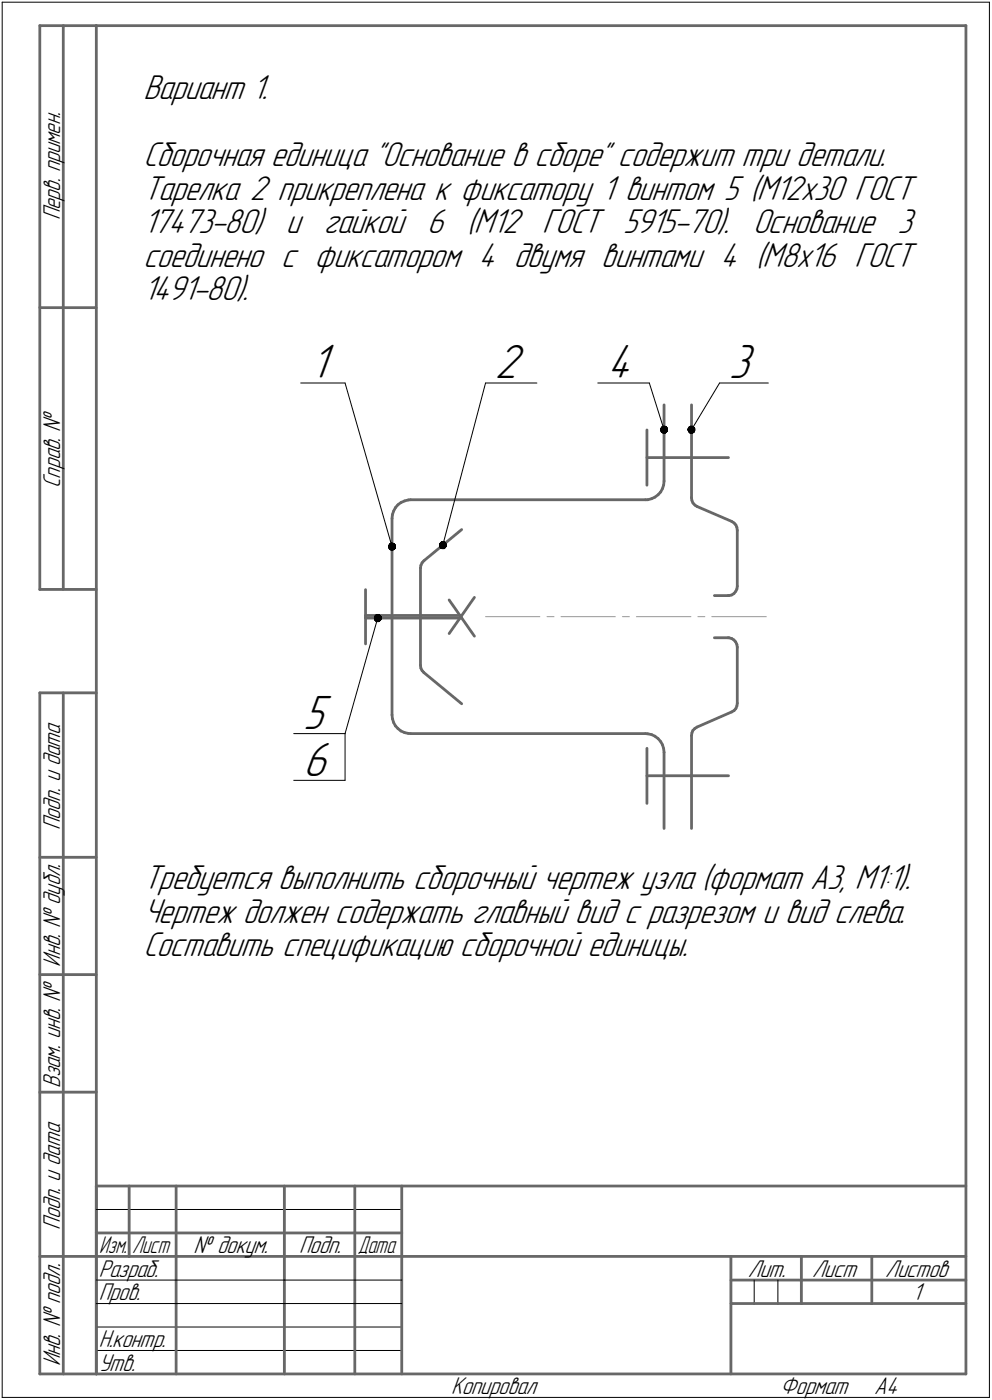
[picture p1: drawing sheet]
<svg xmlns="http://www.w3.org/2000/svg" width="211mm" height="298mm" viewBox="0 0 211 298" stroke-linecap="round" stroke-linejoin="round" font-family="sans-serif">
<g fill="none" stroke="#000" stroke-width=".21">
<path d="M.5 .5h210zM.5 .5v297zM210.5 .5v297zM64 81.5h9.4zM73.4 81.5l10 34.9zM103.3 81.5l-9.1 34.6zM103.3 81.5h10.9zM127.2 81.5h10.9zM138.1 81.5l3.2 10zM153.1 81.5l-6 10zM153.1 81.5h10.3zM80.3 131.6l-6.9 24.6z"/>
<path d="M62.5 156.2h10.9zM73.4 156.2v9.9zM62.5 166.1h10.9zM20.5 257.5h65zM20.5 272.5h17zM20.5 277.5h17zM37.5 272.5h23zM37.5 277.5h23zM60.5 272.5h15zM60.5 277.5h15zM75.5 272.5h10zM75.5 277.5h10z"/>
<path d="M160.4 272.5v5zM165.5 272.5v5zM.5 297.5h210zM20.5 282.5h65zM20.5 287.5h65z"/>
</g>
<g fill="none" stroke="#676767" stroke-width=".59">
<path d="M8.5 5.5v120zM8.5 5.5h12zM13.5 5.5v120zM20.5 5.5h185zM20.5 5.5v287zM205.5 5.5v287zM8.5 65.5h12zM137.6 91.5v11.8zM137.6 97.4h17.4zM141.3 86.2v16.2zM147.1 86.2v19.8zM83.4 110.4v20.9z"/>
<path d="M83.5 109.6l-.1 .8zM83.7 108.8l-.2 .8zM84.1 108.1l-.4 .7zM84.7 107.4l-.6 .7zM84.7 107.4l.6-.4zM85.3 107l.8-.4zM86.1 106.6l.8-.2zM86.9 106.4h.5zM87.4 106.4h49.9zM89.8 119.8l-.3 .6zM90.2 119.4l8-6.7zM90.2 119.4l-.4 .4z"/>
<path d="M137.3 106.4h.5zM137.8 106.4l.8-.2zM138.6 106.2l.7-.4zM139.3 105.8l.7-.5zM140.5 104.7l-.5 .6zM140.9 104l-.4 .7zM141.2 103.3l-.3 .7zM141.3 102.4l-.1 .9zM147.1 106l.1 .6zM147.2 106.6l.2 .5zM147.4 107.1l.4 .4zM147.8 107.5l.5 .3z"/>
<path d="M148.3 107.8l7.4 3.2zM155.7 111l.5 .3zM156.2 111.3l.3 .5zM156.5 111.8l.3 .5zM156.8 112.3v.6zM156.8 112.9v11.9zM8.5 125.5h12zM77.8 131.6h20.4zM77.8 125.5v6.1zM77.8 131h20.4zM77.8 131v6.1zM83.4 131.3v20.9z"/>
<path d="M89.5 120.9v10.7zM89.5 131v10.6zM89.5 120.4v.5zM95.5 127.7l5.4 7.7zM100.9 127.2l-5.4 7.7zM152 126.8h2.9zM152 135.8h2.9zM154.9 126.8h.2zM154.9 135.8h.2zM155.1 126.8l.6-.1zM155.1 135.8l.6 .1zM155.7 126.7l.4-.3z"/>
<path d="M155.7 135.9l.4 .3zM156.1 136.2l.4 .5zM156.5 125.9l-.4 .5zM156.5 136.7l.3 .5zM156.8 125.4l-.3 .5zM156.8 137.2v.6zM156.8 124.8v.6zM156.8 137.8v11.9zM8.5 147.5v145zM8.5 147.5h12zM13.5 147.5v145zM83.4 152.2l.1 .8z"/>
<path d="M83.5 153l.2 .8zM83.7 153.8l.4 .7zM84.1 154.5l.6 .6zM84.7 155.1l.6 .5zM85.3 155.6l.8 .4zM86.1 156l.8 .1zM86.9 156.1l.5 .1zM87.4 156.2h49.9zM89.5 141.6v.6zM89.5 142.2l.3 .5zM89.8 142.7l.4 .5zM90.2 143.2l8 6.6z"/>
<path d="M137.3 156.2h.5zM137.6 159.3v11.7zM137.8 156.2l.8 .2zM138.6 156.4l.7 .3zM139.3 156.7l.7 .5zM140 157.2l.5 .7zM140.5 157.9l.4 .6zM140.9 158.5l.3 .8zM141.2 159.3l.1 .8zM147.1 156.6v19.8zM147.2 156l-.1 .6zM147.4 155.5l-.2 .5z"/>
<path d="M147.4 155.5l.4-.4zM147.8 155.1l.5-.3zM148.3 154.8l7.4-3.2zM155.7 151.6l.5-.3zM156.5 150.8l-.3 .5zM156.8 150.3l-.3 .5zM156.8 149.7v.6zM137.6 165.1h17.4zM141.3 160.1v16.3zM8.5 182.5h12zM8.5 207.5h12zM8.5 232.5h12z"/>
<path d="M20.5 252.5h185zM20.5 252.5v40zM27.5 252.5v15zM37.5 252.5v25zM60.5 252.5v25zM75.5 252.5v25zM85.5 252.5v40zM8.5 267.5h12zM20.5 262.5h7zM20.5 267.5h7zM27.5 262.5h10zM27.5 267.5h10z"/>
<path d="M37.5 277.5v15zM37.5 262.5h23zM37.5 267.5h23zM60.5 277.5v15zM60.5 262.5h15zM60.5 267.5h15zM75.5 277.5v15zM75.5 262.5h10zM75.5 267.5h10zM85.5 267.5h120zM155.5 267.5v25zM155.5 272.5h15z"/>
<path d="M155.5 277.5h4.9zM160.4 277.5h5.1zM165.5 277.5h5zM170.5 267.5v10zM170.5 272.5h35zM170.5 277.5h15zM185.5 267.5v10zM185.5 277.5h20zM8.5 292.5h12zM20.5 292.5h185z"/>
</g>
<path d="M103.3 131.3h11.6zM116.4 131.3h1.5zM119.3 131.3h11.6zM132.4 131.3h1.5zM135.4 131.3h11.6zM148.5 131.3h1.4zM151.4 131.3h11.6z" fill="none" stroke="#989898" stroke-width=".21"/>
<g fill="#fff" stroke="#fff" stroke-width=".21">
<path d="M66 72.7h5.4zM66 72.8h5.4zM66 72.8h5.4zM66 72.9h5.4zM66 72.9h5.4zM66 72.9h5.4zM66 73h5.4zM66 73h5.4zM66 73.1h5.4zM66 73.1h5.4zM66 73.2h5.4zM66 73.2h5.4zM66 73.2h5.4zM66 73.3h5.4zM66 73.3h5.4zM66 73.4h5.4zM66 73.4h5.4zM66 73.4h5.4zM66 73.5h5.4zM66 73.5h5.4zM66 73.6h5.4zM66 73.6h5.4zM66 73.7h5.4zM66 73.7h5.4zM66 73.7h5.4zM66 73.8h5.4zM66 73.8h5.4zM66 73.9h5.4zM66 73.9h5.4zM66 74h5.4zM66 74h5.4zM66 74h5.4zM66 74.1h5.4zM66 74.1h5.4zM66 74.2h5.4zM66 74.2h5.4zM66 74.3h5.4zM66 74.3h5.4zM66 74.3h5.4zM66 74.4h5.4zM66 74.4h5.4zM66 74.5h5.4zM66 74.5h5.4zM66 74.5h5.4zM66 74.6h5.4zM66 74.6h5.4zM66 74.7h5.4zM66 74.7h5.4zM66 74.8h5.4zM66 74.8h5.4zM66 74.8h5.4zM66 74.9h5.4zM66 74.9h5.4zM66 75h5.4zM66 75h5.4zM66 75.1h5.4zM66 75.1h5.4zM66 75.1h5.4zM66 75.2h5.4zM66 75.2h5.4zM66 75.3h5.4zM66 75.3h5.4zM66 75.4h5.4zM66 75.4h5.4zM66 75.4h5.4zM66 75.5h5.4zM66 75.5h5.4zM66 75.6h5.4zM66 75.6h5.4zM66 75.6h5.4zM66 75.7h5.4zM66 75.7h5.4zM66 75.8h5.4zM66 75.8h5.4zM66 75.9h5.4zM66 75.9h5.4zM66 75.9h5.4zM66 76h5.4zM66 76h5.4zM66 76.1h5.4zM66 76.1h5.4zM66 76.2h5.4zM66 76.2h5.4zM66 76.2h5.4zM66 76.3h5.4zM66 76.3h5.4zM66 76.4h5.4zM66 76.4h5.4zM66 76.5h5.4zM66 76.5h5.4zM66 76.5h5.4zM66 76.6h5.4zM66 76.6h5.4zM66 76.7h5.4zM66 76.7h5.4zM66 76.8h5.4zM66 76.8h5.4zM66 76.8h5.4zM66 76.9h5.4zM66 76.9h5.4zM66 77h5.4zM66 77h5.4zM66 77h5.4zM66 77.1h5.4zM66 77.1h5.4zM66 77.2h5.4zM66 77.2h5.4zM66 77.3h5.4zM66 77.3h5.4zM66 77.3h5.4zM66 77.4h5.4zM66 77.4h5.4zM66 77.5h5.4zM66 77.5h5.4zM66 77.6h5.4zM66 77.6h5.4zM66 77.6h5.4zM66 77.7h5.4zM66 77.7h5.4zM66 77.8h5.4zM66 77.8h5.4zM66 77.9h5.4zM66 77.9h5.4zM66 77.9h5.4zM66 78h5.4zM66 78h5.4zM66 78.1h5.4zM66 78.1h5.4zM66 78.1h5.4zM66 78.2h5.4zM66 78.2h5.4zM66 78.3h5.4zM66 78.3h5.4zM66 78.4h5.4zM66 78.4h5.4zM66 78.4h5.4zM66 78.5h5.4zM66 78.5h5.4zM66 78.6h5.4zM66 78.6h5.4zM66 78.7h5.4zM66 78.7h5.4zM66 78.7h5.4zM66 78.8h5.4zM66 78.8h5.4zM66 78.9h5.4zM66 78.9h5.4zM66 79h5.4zM66 79h5.4zM66 79h5.4zM66 79.1h5.4zM66 79.1h5.4zM66 79.2h5.4zM66 79.2h5.4zM66 79.2h5.4zM66 79.3h5.4zM66 79.3h5.4zM66 79.4h5.4zM66 79.4h5.4zM66 79.5h5.4zM66 79.5h5.4zM66 79.5h5.4zM66 79.6h5.4zM66 79.6h5.4zM66 79.7h5.4zM66 79.7h5.4zM66 79.8h5.4zM66 79.8h5.4zM66 79.8h5.4zM66 79.9h5.4zM66 79.9h5.4zM66 80h5.4zM66 80h5.4zM66 80.1h5.4zM66 80.1h5.4zM66 80.1h5.4zM66 80.2h5.4zM66 80.2h5.4zM66 80.3h5.4zM66 80.3h5.4zM66 80.3h5.4zM66 80.4h5.4zM66 80.4h5.4zM66 80.5h5.4zM66 80.5h5.4zM66 80.6h5.4zM66 80.6h5.4zM66 80.6h5.4zM66 80.7h5.4zM66 80.7h5.4zM66 80.8h5.4zM66 80.8h5.4zM66 80.9h5.4zM66 80.9h5.4zM66 80.9h5.4zM66 81h5.4zM66 81h5.4zM66 81.1h5.4zM66 81.1h5.4zM66 81.2h5.4zM66 81.2h5.4zM66 81.2h5.4zM66 81.3h5.4zM66 81.3h5.4zM66 81.4h5.4zM66 81.4h5.4zM66 81.4h5.4zM66 81.5h5.4zM66 81.5h5.4zM66 81.6h5.4zM66 81.6h5.4zM66 81.7h5.4zM66 81.7h5.4zM66 81.7h5.4zM66 81.8h5.4zM66 81.8h5.4zM66 81.9h5.4zM66 81.9h5.4zM66 82h5.4zM66 82h5.4zM66 82h5.4zM66 82.1h5.4zM66 82.1h5.4zM66 82.2h5.4zM66 82.2h5.4zM66 82.3h5.4zM66 82.3h5.4zM66 82.3h5.4zM66 82.4h5.4zM66 82.4h5.4zM66 82.5h5.4zM66 82.5h5.4zM66 82.5h5.4zM66 82.6h5.4zM66 82.6h5.4z"/>
<path d="M105.3 72.7h6.9zM105.3 72.8h6.9zM105.3 72.8h6.9zM105.3 72.9h6.9zM105.3 72.9h6.9zM105.3 72.9h6.9zM105.3 73h6.9zM105.3 73h6.9zM105.3 73.1h6.9zM105.3 73.1h6.9zM105.3 73.2h6.9zM105.3 73.2h6.9zM105.3 73.2h6.9zM105.3 73.3h6.9zM105.3 73.3h6.9zM105.3 73.4h6.9zM105.3 73.4h6.9zM105.3 73.4h6.9zM105.3 73.5h6.9zM105.3 73.5h6.9zM105.3 73.6h6.9zM105.3 73.6h6.9zM105.3 73.7h6.9zM105.3 73.7h6.9zM105.3 73.7h6.9zM105.3 73.8h6.9zM105.3 73.8h6.9zM105.3 73.9h6.9zM105.3 73.9h6.9zM105.3 74h6.9zM105.3 74h6.9zM105.3 74h6.9zM105.3 74.1h6.9zM105.3 74.1h6.9zM105.3 74.2h6.9zM105.3 74.2h6.9zM105.3 74.3h6.9zM105.3 74.3h6.9zM105.3 74.3h6.9zM105.3 74.4h6.9zM105.3 74.4h6.9zM105.3 74.5h6.9zM105.3 74.5h6.9zM105.3 74.5h6.9zM105.3 74.6h6.9zM105.3 74.6h6.9zM105.3 74.7h6.9zM105.3 74.7h6.9zM105.3 74.8h6.9zM105.3 74.8h6.9zM105.3 74.8h6.9zM105.3 74.9h6.9zM105.3 74.9h6.9zM105.3 75h6.9zM105.3 75h6.9zM105.3 75.1h6.9zM105.3 75.1h6.9zM105.3 75.1h6.9zM105.3 75.2h6.9zM105.3 75.2h6.9zM105.3 75.3h6.9zM105.3 75.3h6.9zM105.3 75.4h6.9zM105.3 75.4h6.9zM105.3 75.4h6.9zM105.3 75.5h6.9zM105.3 75.5h6.9zM105.3 75.6h6.9zM105.3 75.6h6.9zM105.3 75.6h6.9zM105.3 75.7h6.9zM105.3 75.7h6.9zM105.3 75.8h6.9zM105.3 75.8h6.9zM105.3 75.9h6.9zM105.3 75.9h6.9zM105.3 75.9h6.9zM105.3 76h6.9zM105.3 76h6.9zM105.3 76.1h6.9zM105.3 76.1h6.9zM105.3 76.2h6.9zM105.3 76.2h6.9zM105.3 76.2h6.9zM105.3 76.3h6.9zM105.3 76.3h6.9zM105.3 76.4h6.9zM105.3 76.4h6.9zM105.3 76.5h6.9zM105.3 76.5h6.9zM105.3 76.5h6.9zM105.3 76.6h6.9zM105.3 76.6h6.9zM105.3 76.7h6.9zM105.3 76.7h6.9zM105.3 76.8h6.9zM105.3 76.8h6.9zM105.3 76.8h6.9zM105.3 76.9h6.9zM105.3 76.9h6.9zM105.3 77h6.9zM105.3 77h6.9zM105.3 77h6.9zM105.3 77.1h6.9zM105.3 77.1h6.9zM105.3 77.2h6.9zM105.3 77.2h6.9zM105.3 77.3h6.9zM105.3 77.3h6.9zM105.3 77.3h6.9zM105.3 77.4h6.9zM105.3 77.4h6.9zM105.3 77.5h6.9zM105.3 77.5h6.9zM105.3 77.6h6.9zM105.3 77.6h6.9zM105.3 77.6h6.9zM105.3 77.7h6.9zM105.3 77.7h6.9zM105.3 77.8h6.9zM105.3 77.8h6.9zM105.3 77.9h6.9zM105.3 77.9h6.9zM105.3 77.9h6.9zM105.3 78h6.9zM105.3 78h6.9zM105.3 78.1h6.9zM105.3 78.1h6.9zM105.3 78.1h6.9zM105.3 78.2h6.9zM105.3 78.2h6.9zM105.3 78.3h6.9zM105.3 78.3h6.9zM105.3 78.4h6.9zM105.3 78.4h6.9zM105.3 78.4h6.9zM105.3 78.5h6.9zM105.3 78.5h6.9zM105.3 78.6h6.9zM105.3 78.6h6.9zM105.3 78.7h6.9zM105.3 78.7h6.9zM105.3 78.7h6.9zM105.3 78.8h6.9zM105.3 78.8h6.9zM105.3 78.9h6.9zM105.3 78.9h6.9zM105.3 79h6.9zM105.3 79h6.9zM105.3 79h6.9zM105.3 79.1h6.9zM105.3 79.1h6.9zM105.3 79.2h6.9zM105.3 79.2h6.9zM105.3 79.2h6.9zM105.3 79.3h6.9zM105.3 79.3h6.9zM105.3 79.4h6.9zM105.3 79.4h6.9zM105.3 79.5h6.9zM105.3 79.5h6.9zM105.3 79.5h6.9zM105.3 79.6h6.9zM105.3 79.6h6.9zM105.3 79.7h6.9zM105.3 79.7h6.9zM105.3 79.8h6.9zM105.3 79.8h6.9zM105.3 79.8h6.9zM105.3 79.9h6.9zM105.3 79.9h6.9zM105.3 80h6.9zM105.3 80h6.9zM105.3 80.1h6.9zM105.3 80.1h6.9zM105.3 80.1h6.9zM105.3 80.2h6.9zM105.3 80.2h6.9zM105.3 80.3h6.9zM105.3 80.3h6.9zM105.3 80.3h6.9zM105.3 80.4h6.9zM105.3 80.4h6.9zM105.3 80.5h6.9zM105.3 80.5h6.9zM105.3 80.6h6.9zM105.3 80.6h6.9zM105.3 80.6h6.9zM105.3 80.7h6.9zM105.3 80.7h6.9zM105.3 80.8h6.9zM105.3 80.8h6.9zM105.3 80.9h6.9zM105.3 80.9h6.9zM105.3 80.9h6.9zM105.3 81h6.9zM105.3 81h6.9zM105.3 81.1h6.9zM105.3 81.1h6.9zM105.3 81.2h6.9zM105.3 81.2h6.9zM105.3 81.2h6.9zM105.3 81.3h6.9zM105.3 81.3h6.9zM105.3 81.4h6.9zM105.3 81.4h6.9zM105.3 81.4h6.9zM105.3 81.5h6.9zM105.3 81.5h6.9zM105.3 81.6h6.9zM105.3 81.6h6.9zM105.3 81.7h6.9zM105.3 81.7h6.9zM105.3 81.7h6.9zM105.3 81.8h6.9zM105.3 81.8h6.9zM105.3 81.9h6.9zM105.3 81.9h6.9zM105.3 82h6.9zM105.3 82h6.9zM105.3 82h6.9zM105.3 82.1h6.9zM105.3 82.1h6.9zM105.3 82.2h6.9zM105.3 82.2h6.9zM105.3 82.3h6.9zM105.3 82.3h6.9zM105.3 82.3h6.9zM105.3 82.4h6.9zM105.3 82.4h6.9zM105.3 82.5h6.9zM105.3 82.5h6.9zM105.3 82.5h6.9zM105.3 82.6h6.9zM105.3 82.6h6.9z"/>
<path d="M155.1 72.7h6.4zM155.1 72.8h6.4zM155.1 72.8h6.4zM155.1 72.9h6.4zM155.1 72.9h6.4zM155.1 72.9h6.4zM155.1 73h6.4zM155.1 73h6.4zM155.1 73.1h6.4zM155.1 73.1h6.4zM155.1 73.2h6.4zM155.1 73.2h6.4zM155.1 73.2h6.4zM155.1 73.3h6.4zM155.1 73.3h6.4zM155.1 73.4h6.4zM155.1 73.4h6.4zM155.1 73.4h6.4zM155.1 73.5h6.4zM155.1 73.5h6.4zM155.1 73.6h6.4zM155.1 73.6h6.4zM155.1 73.7h6.4zM155.1 73.7h6.4zM155.1 73.7h6.4zM155.1 73.8h6.4zM155.1 73.8h6.4zM155.1 73.9h6.4zM155.1 73.9h6.4zM155.1 74h6.4zM155.1 74h6.4zM155.1 74h6.4zM155.1 74.1h6.4zM155.1 74.1h6.4zM155.1 74.2h6.4zM155.1 74.2h6.4zM155.1 74.3h6.4zM155.1 74.3h6.4zM155.1 74.3h6.4zM155.1 74.4h6.4zM155.1 74.4h6.4zM155.1 74.5h6.4zM155.1 74.5h6.4zM155.1 74.5h6.4zM155.1 74.6h6.4zM155.1 74.6h6.4zM155.1 74.7h6.4zM155.1 74.7h6.4zM155.1 74.8h6.4zM155.1 74.8h6.4zM155.1 74.8h6.4zM155.1 74.9h6.4zM155.1 74.9h6.4zM155.1 75h6.4zM155.1 75h6.4zM155.1 75.1h6.4zM155.1 75.1h6.4zM155.1 75.1h6.4zM155.1 75.2h6.4zM155.1 75.2h6.4zM155.1 75.3h6.4zM155.1 75.3h6.4zM155.1 75.4h6.4zM155.1 75.4h6.4zM155.1 75.4h6.4zM155.1 75.5h6.4zM155.1 75.5h6.4zM155.1 75.6h6.4zM155.1 75.6h6.4zM155.1 75.6h6.4zM155.1 75.7h6.4zM155.1 75.7h6.4zM155.1 75.8h6.4zM155.1 75.8h6.4zM155.1 75.9h6.4zM155.1 75.9h6.4zM155.1 75.9h6.4zM155.1 76h6.4zM155.1 76h6.4zM155.1 76.1h6.4zM155.1 76.1h6.4zM155.1 76.2h6.4zM155.1 76.2h6.4zM155.1 76.2h6.4zM155.1 76.3h6.4zM155.1 76.3h6.4zM155.1 76.4h6.4zM155.1 76.4h6.4zM155.1 76.5h6.4zM155.1 76.5h6.4zM155.1 76.5h6.4zM155.1 76.6h6.4zM155.1 76.6h6.4zM155.1 76.7h6.4zM155.1 76.7h6.4zM155.1 76.8h6.4zM155.1 76.8h6.4zM155.1 76.8h6.4zM155.1 76.9h6.4zM155.1 76.9h6.4zM155.1 77h6.4zM155.1 77h6.4zM155.1 77h6.4zM155.1 77.1h6.4zM155.1 77.1h6.4zM155.1 77.2h6.4zM155.1 77.2h6.4zM155.1 77.3h6.4zM155.1 77.3h6.4zM155.1 77.3h6.4zM155.1 77.4h6.4zM155.1 77.4h6.4zM155.1 77.5h6.4zM155.1 77.5h6.4zM155.1 77.6h6.4zM155.1 77.6h6.4zM155.1 77.6h6.4zM155.1 77.7h6.4zM155.1 77.7h6.4zM155.1 77.8h6.4zM155.1 77.8h6.4zM155.1 77.9h6.4zM155.1 77.9h6.4zM155.1 77.9h6.4zM155.1 78h6.4zM155.1 78h6.4zM155.1 78.1h6.4zM155.1 78.1h6.4zM155.1 78.1h6.4zM155.1 78.2h6.4zM155.1 78.2h6.4zM155.1 78.3h6.4zM155.1 78.3h6.4zM155.1 78.4h6.4zM155.1 78.4h6.4zM155.1 78.4h6.4zM155.1 78.5h6.4zM155.1 78.5h6.4zM155.1 78.6h6.4zM155.1 78.6h6.4zM155.1 78.7h6.4zM155.1 78.7h6.4zM155.1 78.7h6.4zM155.1 78.8h6.4zM155.1 78.8h6.4zM155.1 78.9h6.4zM155.1 78.9h6.4zM155.1 79h6.4zM155.1 79h6.4zM155.1 79h6.4zM155.1 79.1h6.4zM155.1 79.1h6.4zM155.1 79.2h6.4zM155.1 79.2h6.4zM155.1 79.2h6.4zM155.1 79.3h6.4zM155.1 79.3h6.4zM155.1 79.4h6.4zM155.1 79.4h6.4zM155.1 79.5h6.4zM155.1 79.5h6.4zM155.1 79.5h6.4zM155.1 79.6h6.4zM155.1 79.6h6.4zM155.1 79.7h6.4zM155.1 79.7h6.4zM155.1 79.8h6.4zM155.1 79.8h6.4zM155.1 79.8h6.4zM155.1 79.9h6.4zM155.1 79.9h6.4zM155.1 80h6.4zM155.1 80h6.4zM155.1 80.1h6.4zM155.1 80.1h6.4zM155.1 80.1h6.4zM155.1 80.2h6.4zM155.1 80.2h6.4zM155.1 80.3h6.4zM155.1 80.3h6.4zM155.1 80.3h6.4zM155.1 80.4h6.4zM155.1 80.4h6.4zM155.1 80.5h6.4zM155.1 80.5h6.4zM155.1 80.6h6.4zM155.1 80.6h6.4zM155.1 80.6h6.4zM155.1 80.7h6.4zM155.1 80.7h6.4zM155.1 80.8h6.4zM155.1 80.8h6.4zM155.1 80.9h6.4zM155.1 80.9h6.4zM155.1 80.9h6.4zM155.1 81h6.4zM155.1 81h6.4zM155.1 81.1h6.4zM155.1 81.1h6.4zM155.1 81.2h6.4zM155.1 81.2h6.4zM155.1 81.2h6.4zM155.1 81.3h6.4zM155.1 81.3h6.4zM155.1 81.4h6.4zM155.1 81.4h6.4zM155.1 81.4h6.4zM155.1 81.5h6.4zM155.1 81.5h6.4zM155.1 81.6h6.4zM155.1 81.6h6.4zM155.1 81.7h6.4zM155.1 81.7h6.4zM155.1 81.7h6.4zM155.1 81.8h6.4zM155.1 81.8h6.4zM155.1 81.9h6.4zM155.1 81.9h6.4zM155.1 82h6.4zM155.1 82h6.4zM155.1 82h6.4zM155.1 82.1h6.4zM155.1 82.1h6.4zM155.1 82.2h6.4zM155.1 82.2h6.4zM155.1 82.3h6.4zM155.1 82.3h6.4zM155.1 82.3h6.4zM155.1 82.4h6.4zM155.1 82.4h6.4zM155.1 82.5h6.4zM155.1 82.5h6.4zM155.1 82.5h6.4zM155.1 82.6h6.4zM155.1 82.6h6.4z"/>
<path d="M129.2 72.7h6.9zM129.2 72.8h6.9zM129.2 72.8h6.9zM129.2 72.9h6.9zM129.2 72.9h6.9zM129.2 72.9h6.9zM129.2 73h6.9zM129.2 73h6.9zM129.2 73.1h6.9zM129.2 73.1h6.9zM129.2 73.2h6.9zM129.2 73.2h6.9zM129.2 73.2h6.9zM129.2 73.3h6.9zM129.2 73.3h6.9zM129.2 73.4h6.9zM129.2 73.4h6.9zM129.2 73.4h6.9zM129.2 73.5h6.9zM129.2 73.5h6.9zM129.2 73.6h6.9zM129.2 73.6h6.9zM129.2 73.7h6.9zM129.2 73.7h6.9zM129.2 73.7h6.9zM129.2 73.8h6.9zM129.2 73.8h6.9zM129.2 73.9h6.9zM129.2 73.9h6.9zM129.2 74h6.9zM129.2 74h6.9zM129.2 74h6.9zM129.2 74.1h6.9zM129.2 74.1h6.9zM129.2 74.2h6.9zM129.2 74.2h6.9zM129.2 74.3h6.9zM129.2 74.3h6.9zM129.2 74.3h6.9zM129.2 74.4h6.9zM129.2 74.4h6.9zM129.2 74.5h6.9zM129.2 74.5h6.9zM129.2 74.5h6.9zM129.2 74.6h6.9zM129.2 74.6h6.9zM129.2 74.7h6.9zM129.2 74.7h6.9zM129.2 74.8h6.9zM129.2 74.8h6.9zM129.2 74.8h6.9zM129.2 74.9h6.9zM129.2 74.9h6.9zM129.2 75h6.9zM129.2 75h6.9zM129.2 75.1h6.9zM129.2 75.1h6.9zM129.2 75.1h6.9zM129.2 75.2h6.9zM129.2 75.2h6.9zM129.2 75.3h6.9zM129.2 75.3h6.9zM129.2 75.4h6.9zM129.2 75.4h6.9zM129.2 75.4h6.9zM129.2 75.5h6.9zM129.2 75.5h6.9zM129.2 75.6h6.9zM129.2 75.6h6.9zM129.2 75.6h6.9zM129.2 75.7h6.9zM129.2 75.7h6.9zM129.2 75.8h6.9zM129.2 75.8h6.9zM129.2 75.9h6.9zM129.2 75.9h6.9zM129.2 75.9h6.9zM129.2 76h6.9zM129.2 76h6.9zM129.2 76.1h6.9zM129.2 76.1h6.9zM129.2 76.2h6.9zM129.2 76.2h6.9zM129.2 76.2h6.9zM129.2 76.3h6.9zM129.2 76.3h6.9zM129.2 76.4h6.9zM129.2 76.4h6.9zM129.2 76.5h6.9zM129.2 76.5h6.9zM129.2 76.5h6.9zM129.2 76.6h6.9zM129.2 76.6h6.9zM129.2 76.7h6.9zM129.2 76.7h6.9zM129.2 76.8h6.9zM129.2 76.8h6.9zM129.2 76.8h6.9zM129.2 76.9h6.9zM129.2 76.9h6.9zM129.2 77h6.9zM129.2 77h6.9zM129.2 77h6.9zM129.2 77.1h6.9zM129.2 77.1h6.9zM129.2 77.2h6.9zM129.2 77.2h6.9zM129.2 77.3h6.9zM129.2 77.3h6.9zM129.2 77.3h6.9zM129.2 77.4h6.9zM129.2 77.4h6.9zM129.2 77.5h6.9zM129.2 77.5h6.9zM129.2 77.6h6.9zM129.2 77.6h6.9zM129.2 77.6h6.9zM129.2 77.7h6.9zM129.2 77.7h6.9zM129.2 77.8h6.9zM129.2 77.8h6.9zM129.2 77.9h6.9zM129.2 77.9h6.9zM129.2 77.9h6.9zM129.2 78h6.9zM129.2 78h6.9zM129.2 78.1h6.9zM129.2 78.1h6.9zM129.2 78.1h6.9zM129.2 78.2h6.9zM129.2 78.2h6.9zM129.2 78.3h6.9zM129.2 78.3h6.9zM129.2 78.4h6.9zM129.2 78.4h6.9zM129.2 78.4h6.9zM129.2 78.5h6.9zM129.2 78.5h6.9zM129.2 78.6h6.9zM129.2 78.6h6.9zM129.2 78.7h6.9zM129.2 78.7h6.9zM129.2 78.7h6.9zM129.2 78.8h6.9zM129.2 78.8h6.9zM129.2 78.9h6.9zM129.2 78.9h6.9zM129.2 79h6.9zM129.2 79h6.9zM129.2 79h6.9zM129.2 79.1h6.9zM129.2 79.1h6.9zM129.2 79.2h6.9zM129.2 79.2h6.9zM129.2 79.2h6.9zM129.2 79.3h6.9zM129.2 79.3h6.9zM129.2 79.4h6.9zM129.2 79.4h6.9zM129.2 79.5h6.9zM129.2 79.5h6.9zM129.2 79.5h6.9zM129.2 79.6h6.9zM129.2 79.6h6.9zM129.2 79.7h6.9zM129.2 79.7h6.9zM129.2 79.8h6.9zM129.2 79.8h6.9zM129.2 79.8h6.9zM129.2 79.9h6.9zM129.2 79.9h6.9zM129.2 80h6.9zM129.2 80h6.9zM129.2 80.1h6.9zM129.2 80.1h6.9zM129.2 80.1h6.9zM129.2 80.2h6.9zM129.2 80.2h6.9zM129.2 80.3h6.9zM129.2 80.3h6.9zM129.2 80.3h6.9zM129.2 80.4h6.9zM129.2 80.4h6.9zM129.2 80.5h6.9zM129.2 80.5h6.9zM129.2 80.6h6.9zM129.2 80.6h6.9zM129.2 80.6h6.9zM129.2 80.7h6.9zM129.2 80.7h6.9zM129.2 80.8h6.9zM129.2 80.8h6.9zM129.2 80.9h6.9zM129.2 80.9h6.9zM129.2 80.9h6.9zM129.2 81h6.9zM129.2 81h6.9zM129.2 81.1h6.9zM129.2 81.1h6.9zM129.2 81.2h6.9zM129.2 81.2h6.9zM129.2 81.2h6.9zM129.2 81.3h6.9zM129.2 81.3h6.9zM129.2 81.4h6.9zM129.2 81.4h6.9zM129.2 81.4h6.9zM129.2 81.5h6.9zM129.2 81.5h6.9zM129.2 81.6h6.9zM129.2 81.6h6.9zM129.2 81.7h6.9zM129.2 81.7h6.9zM129.2 81.7h6.9zM129.2 81.8h6.9zM129.2 81.8h6.9zM129.2 81.9h6.9zM129.2 81.9h6.9zM129.2 82h6.9zM129.2 82h6.9zM129.2 82h6.9zM129.2 82.1h6.9zM129.2 82.1h6.9zM129.2 82.2h6.9zM129.2 82.2h6.9zM129.2 82.3h6.9zM129.2 82.3h6.9zM129.2 82.3h6.9zM129.2 82.4h6.9zM129.2 82.4h6.9zM129.2 82.5h6.9zM129.2 82.5h6.9zM129.2 82.5h6.9zM129.2 82.6h6.9zM129.2 82.6h6.9z"/>
<path d="M64.5 147.4h6.4zM64.5 147.4h6.4zM64.5 147.4h6.4zM64.5 147.5h6.4zM64.5 147.5h6.4zM64.5 147.6h6.4zM64.5 147.6h6.4zM64.5 147.7h6.4zM64.5 147.7h6.4zM64.5 147.7h6.4zM64.5 147.8h6.4zM64.5 147.8h6.4zM64.5 147.9h6.4zM64.5 147.9h6.4zM64.5 148h6.4zM64.5 148h6.4zM64.5 148h6.4zM64.5 148.1h6.4zM64.5 148.1h6.4zM64.5 148.2h6.4zM64.5 148.2h6.4zM64.5 148.3h6.4zM64.5 148.3h6.4zM64.5 148.3h6.4zM64.5 148.4h6.4zM64.5 148.4h6.4zM64.5 148.5h6.4zM64.5 148.5h6.4zM64.5 148.5h6.4zM64.5 148.6h6.4zM64.5 148.6h6.4zM64.5 148.7h6.4zM64.5 148.7h6.4zM64.5 148.8h6.4zM64.5 148.8h6.4zM64.5 148.8h6.4zM64.5 148.9h6.4zM64.5 148.9h6.4zM64.5 149h6.4zM64.5 149h6.4zM64.5 149.1h6.4zM64.5 149.1h6.4zM64.5 149.1h6.4zM64.5 149.2h6.4zM64.5 149.2h6.4zM64.5 149.3h6.4zM64.5 149.3h6.4zM64.5 149.4h6.4zM64.5 149.4h6.4zM64.5 149.4h6.4zM64.5 149.5h6.4zM64.5 149.5h6.4zM64.5 149.6h6.4zM64.5 149.6h6.4zM64.5 149.6h6.4zM64.5 149.7h6.4zM64.5 149.7h6.4zM64.5 149.8h6.4zM64.5 149.8h6.4zM64.5 149.9h6.4zM64.5 149.9h6.4zM64.5 149.9h6.4zM64.5 150h6.4zM64.5 150h6.4zM64.5 150.1h6.4zM64.5 150.1h6.4zM64.5 150.2h6.4zM64.5 150.2h6.4zM64.5 150.2h6.4zM64.5 150.3h6.4zM64.5 150.3h6.4zM64.5 150.4h6.4zM64.5 150.4h6.4zM64.5 150.5h6.4zM64.5 150.5h6.4zM64.5 150.5h6.4zM64.5 150.6h6.4zM64.5 150.6h6.4zM64.5 150.7h6.4zM64.5 150.7h6.4zM64.5 150.7h6.4zM64.5 150.8h6.4zM64.5 150.8h6.4zM64.5 150.9h6.4zM64.5 150.9h6.4zM64.5 151h6.4zM64.5 151h6.4zM64.5 151h6.4zM64.5 151.1h6.4zM64.5 151.1h6.4zM64.5 151.2h6.4zM64.5 151.2h6.4zM64.5 151.3h6.4zM64.5 151.3h6.4zM64.5 151.3h6.4zM64.5 151.4h6.4zM64.5 151.4h6.4zM64.5 151.5h6.4zM64.5 151.5h6.4zM64.5 151.6h6.4zM64.5 151.6h6.4zM64.5 151.6h6.4zM64.5 151.7h6.4zM64.5 151.7h6.4zM64.5 151.8h6.4zM64.5 151.8h6.4zM64.5 151.8h6.4zM64.5 151.9h6.4zM64.5 151.9h6.4zM64.5 152h6.4zM64.5 152h6.4zM64.5 152.1h6.4zM64.5 152.1h6.4zM64.5 152.1h6.4zM64.5 152.2h6.4zM64.5 152.2h6.4zM64.5 152.3h6.4zM64.5 152.3h6.4zM64.5 152.4h6.4zM64.5 152.4h6.4zM64.5 152.4h6.4zM64.5 152.5h6.4zM64.5 152.5h6.4zM64.5 152.6h6.4zM64.5 152.6h6.4zM64.5 152.7h6.4zM64.5 152.7h6.4zM64.5 152.7h6.4zM64.5 152.8h6.4zM64.5 152.8h6.4zM64.5 152.9h6.4zM64.5 152.9h6.4zM64.5 153h6.4zM64.5 153h6.4zM64.5 153h6.4zM64.5 153.1h6.4zM64.5 153.1h6.4zM64.5 153.2h6.4zM64.5 153.2h6.4zM64.5 153.2h6.4zM64.5 153.3h6.4zM64.5 153.3h6.4zM64.5 153.4h6.4zM64.5 153.4h6.4zM64.5 153.5h6.4zM64.5 153.5h6.4zM64.5 153.5h6.4zM64.5 153.6h6.4zM64.5 153.6h6.4zM64.5 153.7h6.4zM64.5 153.7h6.4zM64.5 153.8h6.4zM64.5 153.8h6.4zM64.5 153.8h6.4zM64.5 153.9h6.4zM64.5 153.9h6.4zM64.5 154h6.4zM64.5 154h6.4zM64.5 154.1h6.4zM64.5 154.1h6.4zM64.5 154.1h6.4zM64.5 154.2h6.4zM64.5 154.2h6.4zM64.5 154.3h6.4zM64.5 154.3h6.4zM64.5 154.3h6.4zM64.5 154.4h6.4zM64.5 154.4h6.4zM64.5 154.5h6.4zM64.5 154.5h6.4zM64.5 154.6h6.4zM64.5 154.6h6.4zM64.5 154.6h6.4zM64.5 154.7h6.4zM64.5 154.7h6.4zM64.5 154.8h6.4zM64.5 154.8h6.4zM64.5 154.9h6.4zM64.5 154.9h6.4zM64.5 154.9h6.4zM64.5 155h6.4zM64.5 155h6.4zM64.5 155.1h6.4zM64.5 155.1h6.4zM64.5 155.2h6.4zM64.5 155.2h6.4zM64.5 155.2h6.4zM64.5 155.3h6.4zM64.5 155.3h6.4zM64.5 155.4h6.4zM64.5 155.4h6.4zM64.5 155.4h6.4zM64.5 155.5h6.4zM64.5 155.5h6.4zM64.5 155.6h6.4zM64.5 155.6h6.4zM64.5 155.7h6.4zM64.5 155.7h6.4zM64.5 155.7h6.4zM64.5 155.8h6.4zM64.5 155.8h6.4zM64.5 155.9h6.4zM64.5 155.9h6.4zM64.5 156h6.4zM64.5 156h6.4zM64.5 156h6.4zM64.5 156.1h6.4zM64.5 156.1h6.4zM64.5 156.2h6.4zM64.5 156.2h6.4zM64.5 156.3h6.4zM64.5 156.3h6.4zM64.5 156.3h6.4zM64.5 156.4h6.4zM64.5 156.4h6.4zM64.5 156.5h6.4zM64.5 156.5h6.4zM64.5 156.5h6.4zM64.5 156.6h6.4zM64.5 156.6h6.4zM64.5 156.7h6.4zM64.5 156.7h6.4zM64.5 156.8h6.4zM64.5 156.8h6.4zM64.5 156.8h6.4zM64.5 156.9h6.4zM64.5 156.9h6.4zM64.5 157h6.4zM64.5 157h6.4zM64.5 157.1h6.4zM64.5 157.1h6.4zM64.5 157.1h6.4zM64.5 157.2h6.4zM64.5 157.2h6.4zM64.5 157.3h6.4z"/>
<path d="M64.5 157.3h6.9zM64.5 157.4h6.9zM64.5 157.4h6.9zM64.5 157.4h6.9zM64.5 157.5h6.9zM64.5 157.5h6.9zM64.5 157.6h6.9zM64.5 157.6h6.9zM64.5 157.6h6.9zM64.5 157.7h6.9zM64.5 157.7h6.9zM64.5 157.8h6.9zM64.5 157.8h6.9zM64.5 157.9h6.9zM64.5 157.9h6.9zM64.5 157.9h6.9zM64.5 158h6.9zM64.5 158h6.9zM64.5 158.1h6.9zM64.5 158.1h6.9zM64.5 158.2h6.9zM64.5 158.2h6.9zM64.5 158.2h6.9zM64.5 158.3h6.9zM64.5 158.3h6.9zM64.5 158.4h6.9zM64.5 158.4h6.9zM64.5 158.5h6.9zM64.5 158.5h6.9zM64.5 158.5h6.9zM64.5 158.6h6.9zM64.5 158.6h6.9zM64.5 158.7h6.9zM64.5 158.7h6.9zM64.5 158.7h6.9zM64.5 158.8h6.9zM64.5 158.8h6.9zM64.5 158.9h6.9zM64.5 158.9h6.9zM64.5 159h6.9zM64.5 159h6.9zM64.5 159h6.9zM64.5 159.1h6.9zM64.5 159.1h6.9zM64.5 159.2h6.9zM64.5 159.2h6.9zM64.5 159.3h6.9zM64.5 159.3h6.9zM64.5 159.3h6.9zM64.5 159.4h6.9zM64.5 159.4h6.9zM64.5 159.5h6.9zM64.5 159.5h6.9zM64.5 159.6h6.9zM64.5 159.6h6.9zM64.5 159.6h6.9zM64.5 159.7h6.9zM64.5 159.7h6.9zM64.5 159.8h6.9zM64.5 159.8h6.9zM64.5 159.9h6.9zM64.5 159.9h6.9zM64.5 159.9h6.9zM64.5 160h6.9zM64.5 160h6.9zM64.5 160.1h6.9zM64.5 160.1h6.9zM64.5 160.1h6.9zM64.5 160.2h6.9zM64.5 160.2h6.9zM64.5 160.3h6.9zM64.5 160.3h6.9zM64.5 160.4h6.9zM64.5 160.4h6.9zM64.5 160.4h6.9zM64.5 160.5h6.9zM64.5 160.5h6.9zM64.5 160.6h6.9zM64.5 160.6h6.9zM64.5 160.7h6.9zM64.5 160.7h6.9zM64.5 160.7h6.9zM64.5 160.8h6.9zM64.5 160.8h6.9zM64.5 160.9h6.9zM64.5 160.9h6.9zM64.5 161h6.9zM64.5 161h6.9zM64.5 161h6.9zM64.5 161.1h6.9zM64.5 161.1h6.9zM64.5 161.2h6.9zM64.5 161.2h6.9zM64.5 161.2h6.9zM64.5 161.3h6.9zM64.5 161.3h6.9zM64.5 161.4h6.9zM64.5 161.4h6.9zM64.5 161.5h6.9zM64.5 161.5h6.9zM64.5 161.5h6.9zM64.5 161.6h6.9zM64.5 161.6h6.9zM64.5 161.7h6.9zM64.5 161.7h6.9zM64.5 161.8h6.9zM64.5 161.8h6.9zM64.5 161.8h6.9zM64.5 161.9h6.9zM64.5 161.9h6.9zM64.5 162h6.9zM64.5 162h6.9zM64.5 162.1h6.9zM64.5 162.1h6.9zM64.5 162.1h6.9zM64.5 162.2h6.9zM64.5 162.2h6.9zM64.5 162.3h6.9zM64.5 162.3h6.9zM64.5 162.3h6.9zM64.5 162.4h6.9zM64.5 162.4h6.9zM64.5 162.5h6.9zM64.5 162.5h6.9zM64.5 162.6h6.9zM64.5 162.6h6.9zM64.5 162.6h6.9zM64.5 162.7h6.9zM64.5 162.7h6.9zM64.5 162.8h6.9zM64.5 162.8h6.9zM64.5 162.9h6.9zM64.5 162.9h6.9zM64.5 162.9h6.9zM64.5 163h6.9zM64.5 163h6.9zM64.5 163.1h6.9zM64.5 163.1h6.9zM64.5 163.2h6.9zM64.5 163.2h6.9zM64.5 163.2h6.9zM64.5 163.3h6.9zM64.5 163.3h6.9zM64.5 163.4h6.9zM64.5 163.4h6.9zM64.5 163.4h6.9zM64.5 163.5h6.9zM64.5 163.5h6.9zM64.5 163.6h6.9zM64.5 163.6h6.9zM64.5 163.7h6.9zM64.5 163.7h6.9zM64.5 163.7h6.9zM64.5 163.8h6.9zM64.5 163.8h6.9zM64.5 163.9h6.9zM64.5 163.9h6.9zM64.5 164h6.9zM64.5 164h6.9zM64.5 164h6.9zM64.5 164.1h6.9zM64.5 164.1h6.9zM64.5 164.2h6.9zM64.5 164.2h6.9zM64.5 164.3h6.9zM64.5 164.3h6.9zM64.5 164.3h6.9zM64.5 164.4h6.9zM64.5 164.4h6.9zM64.5 164.5h6.9zM64.5 164.5h6.9zM64.5 164.5h6.9zM64.5 164.6h6.9zM64.5 164.6h6.9zM64.5 164.7h6.9zM64.5 164.7h6.9zM64.5 164.8h6.9zM64.5 164.8h6.9zM64.5 164.8h6.9zM64.5 164.9h6.9zM64.5 164.9h6.9zM64.5 165h6.9zM64.5 165h6.9zM64.5 165.1h6.9zM64.5 165.1h6.9zM64.5 165.1h6.9zM64.5 165.2h6.9zM64.5 165.2h6.9zM64.5 165.3h6.9zM64.5 165.3h6.9zM64.5 165.4h6.9zM64.5 165.4h6.9zM64.5 165.4h6.9zM64.5 165.5h6.9zM64.5 165.5h6.9zM64.5 165.6h6.9zM64.5 165.6h6.9zM64.5 165.7h6.9zM64.5 165.7h6.9zM64.5 165.7h6.9zM64.5 165.8h6.9zM64.5 165.8h6.9zM64.5 165.9h6.9zM64.5 165.9h6.9zM64.5 165.9h6.9zM64.5 166h6.9zM64.5 166h6.9zM64.5 166.1h6.9zM64.5 166.1h6.9zM64.5 166.2h6.9zM64.5 166.2h6.9zM64.5 166.2h6.9zM64.5 166.3h6.9zM64.5 166.3h6.9zM64.5 166.4h6.9zM64.5 166.4h6.9zM64.5 166.5h6.9zM64.5 166.5h6.9zM64.5 166.5h6.9zM64.5 166.6h6.9zM64.5 166.6h6.9zM64.5 166.7h6.9zM64.5 166.7h6.9zM64.5 166.8h6.9zM64.5 166.8h6.9zM64.5 166.8h6.9zM64.5 166.9h6.9zM64.5 166.9h6.9zM64.5 167h6.9zM64.5 167h6.9zM64.5 167h6.9zM64.5 167.1h6.9zM64.5 167.1h6.9zM64.5 167.2h6.9zM64.5 167.2h6.9z"/>
</g>
<g fill="#000" stroke="#000" stroke-width=".21">
<path d="M141 90.7h.4zM141 90.8h.6zM140.9 90.8h.8zM140.8 90.8h.9zM140.7 90.9h1.1zM140.7 90.9h1.2zM140.7 91h1.2zM140.6 91h1.3zM140.6 91.1h1.3zM140.6 91.1h1.4zM140.5 91.1h1.5zM140.5 91.2h1.5zM140.5 91.2h1.5zM140.5 91.3h1.5zM140.5 91.3h1.5zM140.5 91.4h1.5zM140.5 91.4h1.5zM140.5 91.4h1.5zM140.5 91.5h1.5zM140.5 91.5h1.5zM140.5 91.6h1.5zM140.5 91.6h1.5zM140.5 91.7h1.5zM140.5 91.7h1.5zM140.5 91.7h1.5zM140.5 91.8h1.5zM140.6 91.8h1.3zM140.6 91.9h1.3zM140.6 91.9h1.3zM140.7 91.9h1.2zM140.7 92h1.2zM140.8 92h1zM140.8 92.1h1zM140.8 92.1h.9zM140.9 92.2h.7zM141 92.2h.6zM141.1 92.2h.3z"/>
<path d="M146.8 90.7h.5zM146.8 90.8h.7zM146.7 90.8h.8zM146.6 90.8h1zM146.6 90.9h1zM146.5 90.9h1.2zM146.5 91h1.2zM146.4 91h1.3zM146.4 91.1h1.4zM146.4 91.1h1.4zM146.4 91.1h1.4zM146.3 91.2h1.6zM146.3 91.2h1.6zM146.3 91.3h1.6zM146.3 91.3h1.6zM146.3 91.4h1.6zM146.3 91.4h1.6zM146.3 91.4h1.6zM146.3 91.5h1.6zM146.3 91.5h1.6zM146.3 91.6h1.6zM146.3 91.6h1.6zM146.3 91.7h1.6zM146.3 91.7h1.6zM146.4 91.7h1.4zM146.4 91.8h1.4zM146.4 91.8h1.4zM146.4 91.9h1.4zM146.5 91.9h1.3zM146.5 91.9h1.2zM146.5 92h1.2zM146.6 92h1.1zM146.6 92.1h1zM146.6 92.1h.9zM146.7 92.2h.7zM146.7 92.2h.7zM146.9 92.2h.3z"/>
<path d="M83.1 115.6h.3zM83.1 115.6h.5zM83.1 115.7h.6zM83 115.7h.8zM82.9 115.7h1zM82.8 115.8h1.1zM82.8 115.8h1.2zM82.8 115.9h1.2zM82.8 115.9h1.3zM82.8 116h1.3zM82.7 116h1.4zM82.7 116h1.4zM82.6 116.1h1.5zM82.6 116.1h1.6zM82.6 116.2h1.6zM82.6 116.2h1.6zM82.6 116.2h1.6zM82.6 116.3h1.6zM82.6 116.3h1.6zM82.6 116.4h1.6zM82.6 116.4h1.6zM82.6 116.5h1.6zM82.6 116.5h1.6zM82.6 116.5h1.6zM82.7 116.6h1.5zM82.7 116.6h1.5zM82.7 116.7h1.4zM82.7 116.7h1.4zM82.7 116.8h1.4zM82.7 116.8h1.4zM82.8 116.8h1.2zM82.8 116.9h1.2zM82.8 116.9h1.1zM82.9 117h1zM82.9 117h.9zM83 117.1h.7zM83.1 117.1h.6z"/>
<path d="M94 115.3h.4zM94 115.3h.5zM93.9 115.4h.7zM93.8 115.4h.9zM93.7 115.4h1zM93.7 115.5h1zM93.7 115.5h1.1zM93.6 115.6h1.2zM93.6 115.6h1.3zM93.6 115.7h1.3zM93.5 115.7h1.4zM93.5 115.7h1.4zM93.5 115.8h1.5zM93.5 115.8h1.5zM93.5 115.9h1.5zM93.4 115.9h1.6zM93.4 116h1.6zM93.4 116h1.6zM93.4 116h1.6zM93.4 116.1h1.6zM93.4 116.1h1.6zM93.4 116.2h1.6zM93.4 116.2h1.6zM93.5 116.2h1.5zM93.5 116.3h1.5zM93.5 116.3h1.5zM93.5 116.4h1.5zM93.5 116.4h1.4zM93.5 116.5h1.4zM93.6 116.5h1.3zM93.6 116.5h1.2zM93.6 116.6h1.2zM93.7 116.6h1zM93.7 116.7h1zM93.7 116.7h1zM93.9 116.8h.7zM94 116.8h.5z"/>
<path d="M80.1 130.8h.5zM80.1 130.9h.5zM80 130.9h.7zM79.9 130.9h.9zM79.8 131h1.1zM79.8 131h1.1zM79.8 131.1h1.1zM79.7 131.1h1.3zM79.7 131.1h1.3zM79.7 131.2h1.4zM79.6 131.2h1.5zM79.6 131.3h1.5zM79.6 131.3h1.5zM79.6 131.4h1.5zM79.6 131.4h1.6zM79.6 131.4h1.6zM79.6 131.5h1.6zM79.6 131.5h1.6zM79.6 131.6h1.6zM79.6 131.6h1.6zM79.5 131.7h1.7zM79.6 131.7h1.6zM79.6 131.7h1.5zM79.6 131.8h1.5zM79.6 131.8h1.5zM79.6 131.9h1.5zM79.7 131.9h1.4zM79.7 132h1.4zM79.7 132h1.3zM79.7 132h1.3zM79.8 132.1h1.1zM79.8 132.1h1.1zM79.8 132.2h1.1zM79.9 132.2h.9zM79.9 132.2h.9zM80.1 132.3h.6zM80.1 132.3h.5z"/>
</g>
<g font-size="10.9">
<text x="65.9" y="80.5">1</text>
<text x="105.3" y="80.5">2</text>
<text x="129.2" y="80.5">4</text>
<text x="155.1" y="80.5">3</text>
<text x="64.5" y="155.2">5</text>
<text x="64.5" y="165.1">6</text>
</g>
<g font-size="7.8">
<text x="30.5" y="21.1">Вариант 1.</text>
<text x="30.5" y="35.4">Сборочная единица &quot;Основание в сборе&quot; содержит три детали.</text>
<text x="30.5" y="42.5">Тарелка 2 прикреплена к фиксатору 1 винтом 5 (М12х30 ГОСТ</text>
<text x="30.5" y="49.6">17473-80)</text>
<text x="60.8" y="49.6">и гайкой 6 (М12 ГОСТ 5915-70). Основание 3</text>
<text x="30.5" y="56.8">соединено с фиксатором 4 двумя винтами 4 (М8х16 ГОСТ</text>
<text x="30.5" y="63.9">1491-80).</text>
<text x="30.5" y="189.3">Требуется выполнить сборочный чертеж узла (формат А3, М1:1).</text>
<text x="30.5" y="196.5">Чертеж должен содержать главный вид с разрезом и вид слева.</text>
<text x="30.5" y="203.6">Составить спецификацию сборочной единицы.</text>
</g>
<g font-size="5.5">
<text x="12.8" y="46.9" transform="rotate(-90 12.8 46.9)">Перв. примен.</text>
<text x="12.8" y="103.8" transform="rotate(-90 12.8 103.8)">Справ. !</text>
<text x="12.8" y="176.7" transform="rotate(-90 12.8 176.7)">Подп. и дата</text>
<text x="12.8" y="205.8" transform="rotate(-90 12.8 205.8)">Инв. ! дубл.</text>
<text x="12.8" y="231.6" transform="rotate(-90 12.8 231.6)">Взам. инв. !</text>
<text x="12.8" y="261.7" transform="rotate(-90 12.8 261.7)">Подп. и дата</text>
<text x="41.2" y="266.8">! докум.</text>
<text x="63.6" y="266.8">Подп.</text>
<text x="21" y="271.8">Разраб.</text>
<text x="159.1" y="271.8">Лит.</text>
<text x="172.8" y="271.8">Лист</text>
<text x="188.3" y="271.8">Листов</text>
<text x="21" y="276.8">Пров.</text>
<text x="194.1" y="276.8">1</text>
<text x="21" y="286.8">Н.контр.</text>
<text x="12.8" y="290.8" transform="rotate(-90 12.8 290.8)">Инв. ! подл.</text>
<text x="21" y="291.8">Утв.</text>
<text x="96" y="296.8">Копировал</text>
<text x="166" y="296.8">Формат</text>
<text x="186" y="296.8">A4</text>
</g>
<g font-size="5.4">
<text x="21.1" y="266.8">Изм.</text>
<text x="28.1" y="266.8">Лист</text>
<text x="76.1" y="266.8">Дата</text>
</g>
</svg>
